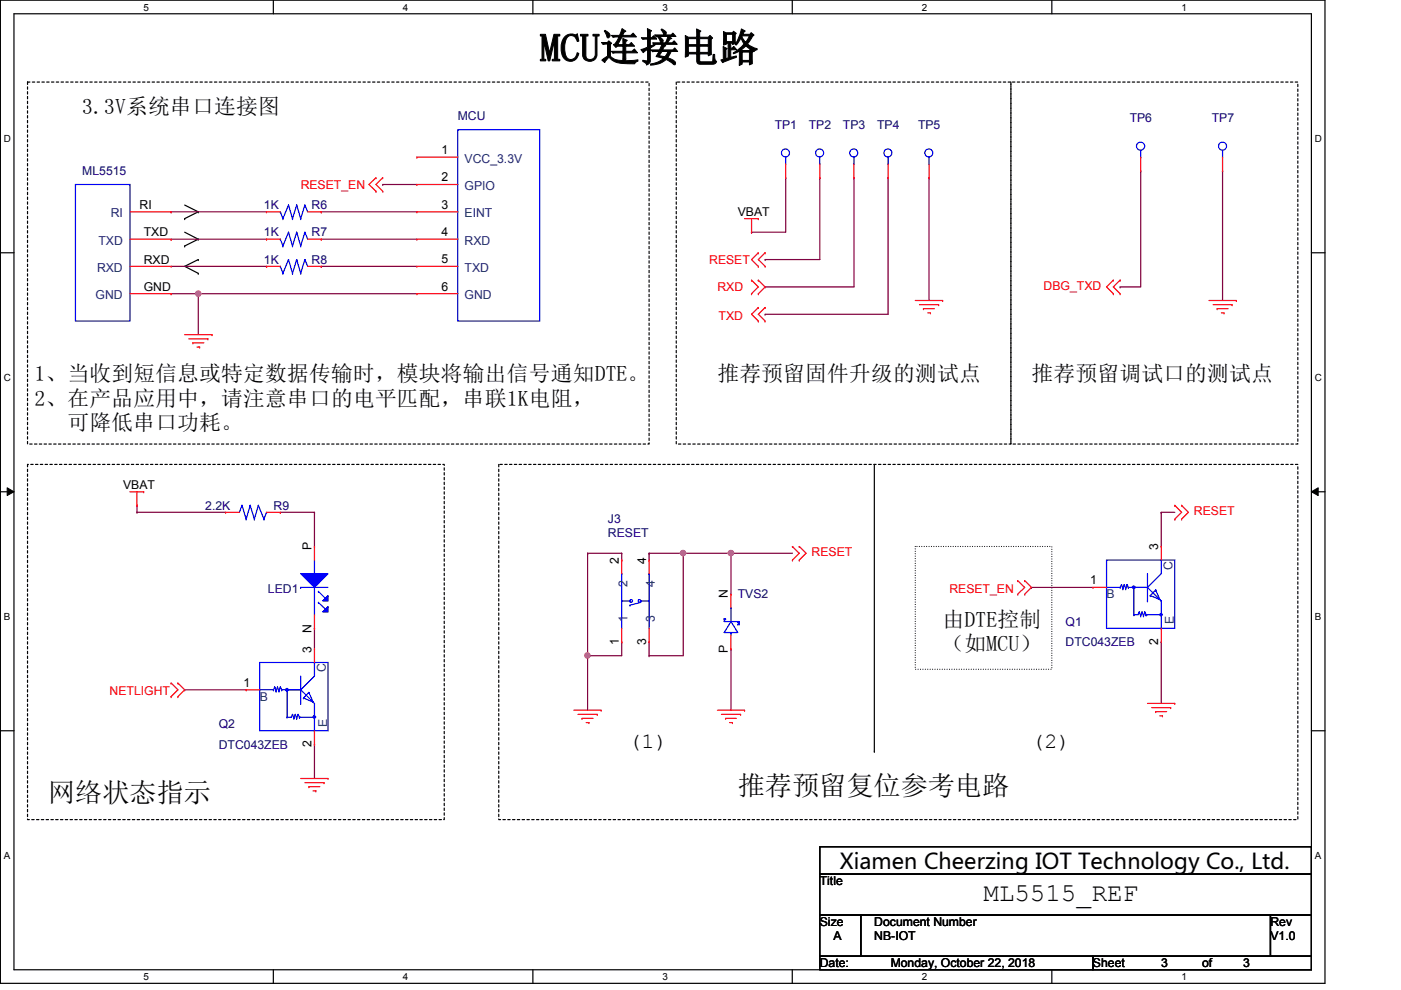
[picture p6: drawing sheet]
<svg xmlns="http://www.w3.org/2000/svg" width="297mm" height="210mm" viewBox="0 0 297 210" stroke-linecap="round" stroke-linejoin="round" font-family="sans-serif">
<path d="M.1 0h280.8v208.5h-280.8zM3 2.9h275v202.7h-275z" fill="none" stroke="#000" stroke-width=".25"/>
<g fill="#fff">
<path d="M30.4 .3h1.2v2.4h-1.2z"/>
<path d="M30.4 205.9h1.2v2.3h-1.2z"/>
</g>
<path d="M58 0v2.9M58 205.6v2.9" fill="none" stroke="#000" stroke-width=".25"/>
<g fill="#fff">
<path d="M85.4 .3h1.2v2.4h-1.2z"/>
<path d="M85.4 205.9h1.2v2.3h-1.2z"/>
</g>
<path d="M113 0v2.9M113 205.6v2.9" fill="none" stroke="#000" stroke-width=".25"/>
<g fill="#fff">
<path d="M140.5 .3h1.1v2.4h-1.1z"/>
<path d="M140.5 205.9h1.1v2.3h-1.1z"/>
</g>
<path d="M168 0v2.9M168 205.6v2.9" fill="none" stroke="#000" stroke-width=".25"/>
<g fill="#fff">
<path d="M195.4 .3h1.2v2.4h-1.2z"/>
<path d="M195.4 205.9h1.2v2.3h-1.2z"/>
</g>
<path d="M223 0v2.9M223 205.6v2.9" fill="none" stroke="#000" stroke-width=".25"/>
<g fill="#fff">
<path d="M250.5 .3h1.1v2.4h-1.1z"/>
<path d="M250.5 205.9h1.1v2.3h-1.1z"/>
<path d="M.8 28.2h1.5v2.4h-1.5z"/>
<path d="M278.8 28.2h1.4v2.4h-1.4z"/>
<path d="M.8 78.9h1.5v2.3h-1.5z"/>
<path d="M278.8 78.9h1.4v2.3h-1.4z"/>
</g>
<path d="M.1 53.6h2.9M278 53.6h2.9" fill="none" stroke="#000" stroke-width=".25"/>
<g fill="#fff">
<path d="M.8 129.6h1.4v2.3h-1.4z"/>
<path d="M278.8 129.6h1.3v2.3h-1.3z"/>
</g>
<path d="M.1 104.3h2.9M278 104.3h2.9" fill="none" stroke="#000" stroke-width=".25"/>
<path d="M1.5 103.4l1.5 .9-1.5 .8zM278 104.3l1.5-.9v1.7z" fill="#000"/>
<path d="M1.5 103.4l1.5 .9-1.5 .8zM278 104.3l1.5-.9v1.7z" fill="none" stroke="#000" stroke-width=".21"/>
<g fill="#fff">
<path d="M.8 180.3h1.4v2.3h-1.4z"/>
<path d="M278.8 180.3h1.3v2.3h-1.3z"/>
</g>
<g fill="none" stroke="#000" stroke-width=".25">
<path d="M39.2 52.2h.1M39.2 46.4h.1M39.2 49.2l2.8 1.5M39.2 43.5l2.8 1.4M42 58h.1M42 55h.1M42 50.7h.1M42 44.9h.1M42 55l-2.8 1.5 2.8 1.5M42 50.7l-2.8 1.5M42 44.9l-2.8 1.5M185.4 98.5v60.8"/>
<path d="M.1 154.9h2.9M185.4 159.3h.1M278 154.9h2.9"/>
</g>
<path d="M5.8 17.4h131.8v76.7h-131.8zM143.4 17.4h70.9v76.7h-70.9zM214.3 17.4h60.9v76.7h-60.9zM5.8 98.5h88.4v75.3h-88.4zM105.7 98.5h169.5v75.3h-169.5z" fill="none" stroke="#000" stroke-width=".25" stroke-dasharray=".5 .5"/>
<path d="M194.1 115.9h28.9v26h-28.9z" fill="none" stroke="#000" stroke-width=".25" stroke-dasharray="0 .5"/>
<g fill="none" stroke="#7f003f" stroke-width=".25">
<path d="M66.7 108.6h.1M66.7 108.6v7.3M124.6 117.3h.1M124.6 117.3v21.7M246.2 108.6h.1M246.2 108.6v7.3M246.2 108.6h2.9M66.7 133.2h.1M66.7 133.2v4.4M218.7 124.5h.1M218.7 124.5h13M246.2 136.1h.1"/>
<path d="M246.2 136.1v13M39.2 146.3h.1M39.2 146.3h13M66.7 157.8h.1M66.7 157.8v7.3"/>
</g>
<circle cx="124.5" cy="139" r=".56" fill="#f0f"/>
<circle cx="124.5" cy="139" r=".56" fill="none" stroke="#f0f" stroke-width=".25"/>
<path d="M144.9 117.3h.1M144.9 117.3v21.7M144.9 117.3h10.1M155 117.3h.1M155 117.3v8.7" fill="none" stroke="#7f003f" stroke-width=".25"/>
<circle cx="155" cy="117.3" r=".56" fill="#f0f"/>
<circle cx="155" cy="117.3" r=".56" fill="none" stroke="#f0f" stroke-width=".25"/>
<g fill="none" stroke="#7f003f" stroke-width=".25">
<path d="M166.6 37.7h.1M166.6 37.7v11.5h-7.3M173.8 37.7h.1M173.8 37.7v17.3h-11.6M181.1 37.7h.1M181.1 37.7v23.1h-18.9M188.3 37.7h.1M188.3 37.7v28.9h-26.1M197 37.7h.1M197 37.7v26M241.8 36.2h.1M241.8 36.2v24.6h-4.3"/>
<path d="M259.2 36.2h.1M259.2 36.2v27.5M36.3 44.9h.1M36.3 50.7h.1M36.3 44.9h20.2M36.3 50.7h20.2M36.3 56.5h20.2M56.5 56.5h.1M68.1 56.5h.1M68.1 50.7h.1M68.1 44.9h.1M68.1 44.9h20.3"/>
<path d="M68.1 50.7h20.3M68.1 56.5h20.3M159.3 49.2h.1M162.2 55h.1M36.3 62.3h.1M36.3 62.3h52.1M42 62.3h.1M42 62.3v8.7M162.2 66.6h.1M162.2 60.8h.1M237.5 60.8h.1M155 117.3h.1"/>
<path d="M155 117.3h13"/>
</g>
<circle cx="42" cy="62.3" r=".56" fill="#f0f"/>
<circle cx="42" cy="62.3" r=".56" fill="none" stroke="#f0f" stroke-width=".25"/>
<path d="M81.1 39.1h.1M81.1 39.1h7.3M29 108.6h.1M29 107.1h.1M29 108.6h18.8M29 107.1v1.5M59.4 108.6h.1M59.4 108.6h7.3M137.6 117.3h.1M137.6 117.3h7.3" fill="none" stroke="#7f003f" stroke-width=".25"/>
<circle cx="144.8" cy="117.3" r=".56" fill="#f0f"/>
<circle cx="144.8" cy="117.3" r=".56" fill="none" stroke="#f0f" stroke-width=".25"/>
<g fill="none" stroke="#7f003f" stroke-width=".25">
<path d="M124.6 117.3h.1M124.6 117.3h7.2M131.8 117.3h.1M131.8 117.3v1.4M137.6 117.3h.1M137.6 117.3v1.4M124.6 139h.1M124.6 139v11.6M131.8 136.1h.1M131.8 136.1v2.9h-7.2M137.6 136.1h.1M137.6 139h.1"/>
<path d="M137.6 136.1v2.9M137.6 139h7.3M155 137.6h.1M155 137.6v13"/>
</g>
<g fill="none" stroke="#f00" stroke-width=".25">
<path d="M79.7 37.7h.1M79.7 37.7l-1.5 1.4 1.5 1.5M81.1 37.7h.1M81.1 37.7l-1.4 1.4 1.4 1.5M181.1 37.7h.1M181.1 34.8v2.9M79.7 40.6h.1M81.1 40.6h.1M157.9 46.4h2.9M159.3 49.2h.1M159.3 59.4h.1M159.3 46.4v2.8"/>
<path d="M159.3 59.4l1.5 1.4-1.5 1.5M160.8 46.4h.1M160.8 59.4h.1M160.8 53.6h.1M160.8 56.5h.1M160.8 59.4l1.4 1.4-1.4 1.5M160.8 53.6l-1.5 1.4 1.5 1.5M162.2 53.6h.1M162.2 56.5h.1M162.2 53.6l-1.4 1.4 1.4 1.5M236 59.4h.1M236 59.4l-1.4 1.4 1.4 1.5"/>
<path d="M237.5 59.4h.1M237.5 59.4l-1.5 1.4 1.5 1.5M39.2 71h5.8M40 71.8h4.1M40.9 72.7h.1M40.9 72.7h2.3M41.8 73.6h.5M42.3 73.6h.1M44.1 71.8h.1M45 71h.1M159.3 62.3h.1M160.8 65.2h.1"/>
<path d="M160.8 68.1h.1M160.8 62.3h.1M160.8 65.2l-1.5 1.4 1.5 1.5M162.2 65.2h.1M162.2 68.1h.1M162.2 65.2l-1.4 1.4 1.4 1.5M194.1 63.7h5.8M194.9 64.6h4.1M195.8 65.4h.1M195.8 65.4h2.3M196.7 66.3h.6M197.3 66.3h.1"/>
<path d="M199 64.6h.1M199.9 63.7h.1M236 62.3h.1M237.5 62.3h.1M256.3 63.7h5.8M257.2 64.6h4M258.1 65.4h.1M258.1 65.4h2.3M258.9 66.3h.6M259.5 66.3h.1M261.2 64.6h.1M262.1 63.7h.1"/>
<path d="M27.6 104.3h2.9M29 107.1h.1M29 104.3v2.8M30.5 104.3h.1M168 115.9h.1M168 118.7h.1M168 115.9l1.5 1.4-1.5 1.4M169.5 115.9h.1M169.5 118.7h.1M169.5 115.9l1.4 1.4-1.4 1.4M249.1 107.1h.1M249.1 110.1h.1"/>
<path d="M249.1 107.1l1.4 1.5-1.4 1.5M250.5 107.1h.1M250.5 110.1h.1M250.5 107.1l1.5 1.5-1.5 1.5M215.8 123.1h.1M215.8 126h.1M215.8 123.1l1.5 1.4-1.5 1.5M217.3 126h.1M217.3 123.1h.1M217.3 123.1l1.4 1.4-1.4 1.5M36.3 144.8h.1M36.3 147.7h.1"/>
<path d="M36.3 144.8l1.4 1.5-1.4 1.4M37.7 147.7h.1M37.7 144.8h.1M37.7 144.8l1.5 1.5-1.5 1.4M121.7 150.6h5.8M122.6 151.5h4M123.4 152.3h.1M123.4 152.3h2.3M124.3 153.2h.6M124.9 153.2h.1M126.6 151.5h.1M127.5 150.6h.1"/>
<path d="M152.1 150.6h5.8M152.9 151.5h4.1M153.8 152.3h.1M153.8 152.3h2.3M154.7 153.2h.6M155.3 153.2h.1M157 151.5h.1M157.9 150.6h.1M243.3 149.1h5.8M244.2 150h4M245 150.9h.1M245 150.9h2.4"/>
<path d="M245.9 151.8h.6M246.5 151.8h.1M248.2 150h.1M249.1 149.1h.1M63.8 165.1h5.8M64.6 165.9h4.1M65.5 166.8h.1M65.5 166.8h2.3M66.4 167.7h.6M67 167.7h.1M68.7 165.9h.1M69.6 165.1h.1"/>
</g>
<path d="M173.8 179.5h104.2v5.8h-104.2zM173.8 185.3h104.2v8.7h-104.2zM173.8 194h8.7v8.7h-8.7zM182.5 194h86.9v8.7h-86.9zM269.4 194h8.6v8.7h-8.6zM173.8 202.7h57.9v2.9h-57.9zM231.7 202.7h46.3v2.9h-46.3z" fill="none" stroke="#000" stroke-width=".25"/>
<g fill="none" stroke="#00f" stroke-width=".25">
<path d="M181.1 34.8h.1M181.1 33.3v1.5"/>
<circle cx="181" cy="32.4" r=".85"/>
</g>
<path d="M63.8 121.6h5.8l-2.9 2.9z" fill="#00f"/>
<path d="M63.8 121.6h5.8l-2.9 2.9z" fill="none" stroke="#00f" stroke-width=".25"/>
<path d="M69.6 126.3v1.1h-1.2z" fill="#00f"/>
<path d="M69.6 126.3v1.1h-1.2z" fill="none" stroke="#00f" stroke-width=".25"/>
<path d="M68.4 129.8l1.2-1.2v1.2z" fill="#00f"/>
<g fill="none" stroke="#00f" stroke-width=".25">
<path d="M97.1 27.5h17.3v40.6h-17.3zM166.6 34.8h.1M166.6 33.3v1.5M188.3 34.8h.1M188.3 33.3v1.5M197 34.8h.1M197 33.3v1.5M241.8 33.3h.1M241.8 31.9v1.4M259.2 33.3h.1M259.2 31.9v1.4M59.4 44.9h.1"/>
<path d="M59.4 44.9l.6 1.5M60 46.4h.1M61.2 43.5h.1M61.2 43.5l.8 2.9M61.2 43.5l-1.2 2.9M62 46.4h.1M62.9 43.5h.1M62.9 43.5l.9 2.9M62.9 43.5l-.9 2.9M63.8 46.4h.1M64.6 43.5h.1M64.6 43.5l.6 1.4"/>
<path d="M64.6 43.5l-.8 2.9M51.3 107.1h.1M51.3 107.1l-.5 1.5M51.3 107.1l.9 3M52.2 110.1h.1M53 107.1h.1M53 107.1l-.8 3M53 107.1l.9 3M53.9 110.1h.1M54.8 107.1h.1M54.8 107.1l-.9 3M54.8 107.1l1.2 3"/>
<path d="M56 110.1h.1M56.5 108.6h.1M56.5 108.6l-.5 1.5M66.7 118.7v2.9M63.8 124.5h.1M63.8 124.5h5.8M66.7 121.6h.1M66.7 130.3h.1M66.7 124.5v5.8M67.5 125.4h.1M67.5 127.7h.1M67.5 125.4l1.5 1.5"/>
<path d="M67.5 127.7l1.5 1.5M68.4 129.8l1.2-1.2v1.2zM131.8 121.6h.1M131.8 121.6v11.6M131.8 127.4h1.8M133.6 127.4h.1M133.6 128.3h.1M135.9 127.4h.1M135.9 127.4h1.7M135.9 127.7l-2.3 .6M137.6 121.6h.1M137.6 121.6v11.6"/>
<path d="M153.5 131.2h.1M153.5 131.2v.6h3.2M153.5 131.2h.3M153.8 131.2h.1M155 134.1h.1M155 131.8l1.4 2.3h-2.9zM155 128.9h.1M155 128.9v2.9M155 134.1v.6M156.4 131.8h.1M156.4 132.3h.1M156.4 132.3h.3"/>
<path d="M156.7 131.8h.1M156.7 132.3h.1M156.7 131.8v.5M55.1 140.5h14.5v14.4h-14.5zM55.1 146.3h2.9M58 146.3h.1M58.2 145.7h.1M58.2 145.7l.3 .9M58.2 145.7l-.2 .6M58.5 146.6h.1M58.8 145.7h.1M58.8 145.7l.3 .9"/>
<path d="M58.8 145.7l-.3 .9M59.1 146.6h.1M59.4 145.7h.1M59.4 145.7l-.3 .9M59.4 145.7l.3 .6M59.7 146.3h.1M59.7 146.3h4.1M60.9 146.3h.1M60.9 152.1h.1M60.9 146.3v5.8M62 151.5h.1M62 151.5l.3 .8"/>
<path d="M62 151.5l-.2 .6h-.9M62.3 152.3h.1M62.6 151.5h.1M62.6 151.5l.3 .8M62.6 151.5l-.3 .8M62.9 152.3h.1M63.2 151.5h.1M63.2 151.5l-.3 .8M63.2 151.5l.3 .6M63.5 152.1h.1M63.8 149.1h.1M63.8 146.3h.1"/>
<path d="M63.8 143.3v5.8M63.8 146.3l2.9 2.8M63.8 152.1h2.9M64.3 148h.1M65.5 146.8h.1M65.5 146.8l.9 2-2.1-.8M65.5 146.8l-1.2 1.2M66.7 149.1h.1M66.7 152.1h.1M66.7 140.5h.1M66.7 154.9h.1M66.7 140.5v2.8l-2.9 3"/>
<path d="M66.7 149.1v5.8"/>
<circle cx="166.5" cy="32.4" r=".85"/>
<circle cx="188.2" cy="32.4" r=".85"/>
<circle cx="196.9" cy="32.4" r=".85"/>
<circle cx="241.8" cy="31" r=".86"/>
<circle cx="259.2" cy="31" r=".85"/>
<circle cx="133.8" cy="127.4" r=".29"/>
<circle cx="135.6" cy="127.4" r=".29"/>
</g>
<g fill="none" stroke="#f00" stroke-width=".25">
<path d="M88.4 33.3h.1M88.4 39.1h.1M88.4 33.3h8.7M88.4 39.1h8.7M166.6 37.7h.1M166.6 34.8v2.9M188.3 37.7h.1M188.3 34.8v2.9M197 37.7h.1M197 34.8v2.9M241.8 36.2h.1M241.8 33.3v2.9"/>
<path d="M259.2 36.2h.1M259.2 33.3v2.9M56.5 44.9h.1M56.5 44.9h2.9M65.2 44.9h2.9M68.1 44.9h.1M88.4 44.9h.1M88.4 50.7h.1M88.4 56.5h.1M88.4 44.9h8.7M88.4 50.7h8.7M88.4 56.5h8.7"/>
<path d="M88.4 62.3h.1M88.4 62.3h8.7M47.8 108.6h.1M47.8 108.6h3M56.5 108.6h2.9M59.4 108.6h.1M66.7 115.9h.1M66.7 115.9v2.8M131.8 118.7h.1M131.8 118.7v2.9M137.6 118.7h.1M137.6 118.7v2.9"/>
<path d="M66.7 133.2h.1M66.7 130.3v2.9M131.8 136.1h.1M131.8 133.2v2.9M137.6 136.1h.1M137.6 133.2v2.9M155 137.6h.1M155 126h.1M155 126v2.9M155 134.7v2.9"/>
</g>
<circle cx="60.8" cy="146.2" r=".29" fill="#00f"/>
<circle cx="60.8" cy="146.2" r=".29" fill="none" stroke="#00f" stroke-width=".25"/>
<circle cx="66.7" cy="152" r=".27" fill="#00f"/>
<g fill="none" stroke="#00f" stroke-width=".25">
<path d="M59.4 56.5h.1M59.4 56.5l.6 1.5M60 58h.1M61.2 55h.1M61.2 55l.8 3M61.2 55l-1.2 3M62 58h.1M62.9 55h.1M62.9 55l.9 3M62.9 55l-.9 3M63.8 58h.1M64.6 55h.1"/>
<path d="M64.6 55l.6 1.5M64.6 55l-.8 3M234.6 118.7h14.5v14.5h-14.5zM246.2 118.7h.1M246.2 118.7v2.9l-2.9 2.9M234.6 124.5h2.9M237.5 124.5h.1M237.8 124h.1M237.8 124l.3 .8M237.8 124l-.3 .5M238.1 124.8h.1M238.4 124h.1"/>
<path d="M238.4 124l.3 .8M238.4 124l-.3 .8M238.7 124.8h.1M239 124h.1M239 124l-.3 .8M239 124l.2 .5M239.2 124.5h.1M239.2 124.5h4.1M240.4 124.5h.1M240.4 130.3h.1M240.4 124.5v5.8M241.6 129.8h.1"/>
<path d="M241.6 129.8l.2 .8M241.6 129.8l-.3 .5h-.9M241.8 130.6h.1M242.1 129.8h.1M242.1 129.8l.3 .8M242.1 129.8l-.3 .8M242.4 130.6h.1M242.7 129.8h.1M242.7 129.8l-.3 .8M242.7 129.8l.3 .5M243 130.3h.1M243.3 127.4h.1"/>
<path d="M243.3 124.5h.1M243.3 121.6v5.8M243.3 124.5l2.9 2.9M243.3 130.3h2.9M243.9 126.3h.1M245 125.1h.1M245 125.1l.9 2-2-.8M245 125.1l-1.1 1.2M246.2 127.4h.1M246.2 130.3h.1M246.2 133.2h.1M246.2 127.4v5.8"/>
<path d="M63.5 152.1h.1M63.5 152.1h.3"/>
<circle cx="66.7" cy="152" r=".27"/>
</g>
<path d="M56.5 56.5h.1M56.5 56.5h2.9M65.2 56.5h2.9M68.1 56.5h.1M66.7 137.6h.1M66.7 137.6v2.9M52.2 146.3h.1M52.2 146.3h2.9M66.7 157.8h.1M66.7 154.9v2.9" fill="none" stroke="#f00" stroke-width=".25"/>
<circle cx="240.4" cy="124.5" r=".29" fill="#00f"/>
<circle cx="240.4" cy="124.5" r=".29" fill="none" stroke="#00f" stroke-width=".25"/>
<circle cx="246.2" cy="130.3" r=".26" fill="#00f"/>
<g fill="none" stroke="#00f" stroke-width=".25">
<path d="M16 39.1h11.6v29h-11.6zM173.8 34.8h.1M173.8 33.3v1.5M59.4 50.7h.1M59.4 50.7l.6 1.5M60 52.2h.1M61.2 49.2h.1M61.2 49.2l.8 3M61.2 49.2l-1.2 3M62 52.2h.1M62.9 49.2h.1M62.9 49.2l.9 3"/>
<path d="M62.9 49.2l-.9 3M63.8 52.2h.1M64.6 49.2h.1M64.6 49.2l.6 1.5M64.6 49.2l-.8 3M243 130.3h.1M243 130.3h.3"/>
<circle cx="173.8" cy="32.4" r=".85"/>
<circle cx="246.2" cy="130.3" r=".26"/>
</g>
<g fill="none" stroke="#f00" stroke-width=".25">
<path d="M173.8 37.7h.1M173.8 34.8v2.9M27.6 44.9h8.7M27.6 56.5h8.7M27.6 50.7h8.7M36.3 44.9h.1M36.3 56.5h.1M36.3 50.7h.1M56.5 50.7h.1M56.5 50.7h2.9M65.2 50.7h2.9M68.1 50.7h.1"/>
<path d="M27.6 62.3h8.7M36.3 62.3h.1M246.2 115.9h.1M246.2 115.9v2.8M231.7 124.5h.1M231.7 124.5h2.9M246.2 136.1h.1M246.2 133.2v2.9"/>
</g>
<circle cx="124.5" cy="139" r=".56" fill="#f0f"/>
<circle cx="124.5" cy="139" r=".56" fill="none" stroke="#f0f" stroke-width=".25"/>
<circle cx="155" cy="117.3" r=".56" fill="#f0f"/>
<circle cx="155" cy="117.3" r=".56" fill="none" stroke="#f0f" stroke-width=".25"/>
<circle cx="42" cy="62.3" r=".56" fill="#f0f"/>
<circle cx="42" cy="62.3" r=".56" fill="none" stroke="#f0f" stroke-width=".25"/>
<circle cx="144.8" cy="117.3" r=".56" fill="#f0f"/>
<circle cx="144.8" cy="117.3" r=".56" fill="none" stroke="#f0f" stroke-width=".25"/>
<text font-size="8.4" x="114.5" y="13">MCU连接电路</text>
<g font-size="5.8">
<text x="10.2" y="170">网络状态指示</text>
<text x="156.4" y="168.6">推荐预留复位参考电路</text>
</g>
<text font-size="5.5" x="208.5" y="191.1">ML5515_REF</text>
<g font-size="4.6">
<text x="17.4" y="24.3">3.3V系统串口连接图</text>
<text x="7.3" y="80.7">1、当收到短信息或特定数据传输时，模块将输出信号通知DTE。</text>
<text x="152.1" y="80.7">推荐预留固件升级的测试点</text>
<text x="218.7" y="80.7">推荐预留调试口的测试点</text>
<text x="7.3" y="86">2、在产品应用中，请注意串口的电平匹配，串联1K电阻，</text>
<text x="14.3" y="91.2">可降低串口功耗。</text>
<text x="199.9" y="132.8">由DTE控制</text>
<text x="199.9" y="138.1">（如MCU）</text>
<text x="133.3" y="158.6">(1)</text>
<text x="218.7" y="158.6">(2)</text>
<text x="178" y="184.3">Xiamen Cheerzing IOT Technology Co., Ltd.</text>
</g>
<g font-size="2.6" fill="#00007f">
<text x="97.1" y="25.5">MCU</text>
<text x="164.3" y="27.3">TP1</text>
<text x="171.5" y="27.3">TP2</text>
<text x="178.7" y="27.3">TP3</text>
<text x="186" y="27.3">TP4</text>
<text x="194.6" y="27.3">TP5</text>
<text x="239.5" y="25.8">TP6</text>
<text x="256.9" y="25.8">TP7</text>
<text x="17.4" y="37.1">ML5515</text>
<text x="56" y="44.3">1K</text>
<text x="66.1" y="44.3">R6</text>
<text x="56" y="50.1">1K</text>
<text x="66.1" y="50.1">R7</text>
<text x="56" y="55.9">1K</text>
<text x="66.1" y="55.9">R8</text>
<text x="43.5" y="108">2.2K</text>
<text x="58" y="108">R9</text>
<text x="128.9" y="111">J3</text>
<text x="128.9" y="113.8">RESET</text>
<text x="56.8" y="125.7">LED1</text>
<text x="156.4" y="126.9">TVS2</text>
<text x="225.9" y="132.7">Q1</text>
<text x="225.9" y="137">DTC043ZEB</text>
<text x="46.4" y="154.4">Q2</text>
<text x="46.4" y="158.7">DTC043ZEB</text>
</g>
<g font-size="2.6">
<text x="93.6" y="32.7">1</text>
<text x="93.6" y="38.5">2</text>
<text x="29.6" y="44.3">RI</text>
<text x="93.6" y="44.3">3</text>
<text x="156.4" y="45.8">VBAT</text>
<text x="30.5" y="50.1">TXD</text>
<text x="93.6" y="50.1">4</text>
<text x="30.5" y="55.9">RXD</text>
<text x="93.6" y="55.8">5</text>
<text x="30.5" y="61.7">GND</text>
<text x="93.6" y="61.6">6</text>
<text x="26.1" y="103.7">VBAT</text>
<text x="66" y="116.7" transform="rotate(-90 66 116.7)">P</text>
<text x="131.2" y="119.6" transform="rotate(-90 131.2 119.6)">2</text>
<text x="137" y="119.6" transform="rotate(-90 137 119.6)">4</text>
<text x="245.6" y="116.7" transform="rotate(-90 245.6 116.7)">3</text>
<text x="231.1" y="123.9">1</text>
<text x="154.3" y="126.8" transform="rotate(-90 154.3 126.8)">N</text>
<text x="66" y="134.2" transform="rotate(-90 66 134.2)">N</text>
<text x="131.2" y="136.7" transform="rotate(-90 131.2 136.7)">1</text>
<text x="137" y="136.7" transform="rotate(-90 137 136.7)">3</text>
<text x="245.6" y="136.7" transform="rotate(-90 245.6 136.7)">2</text>
<text x="66" y="138.4" transform="rotate(-90 66 138.4)">3</text>
<text x="154.3" y="138.4" transform="rotate(-90 154.3 138.4)">P</text>
<text x="51.6" y="145.6">1</text>
<text x="66" y="158.4" transform="rotate(-90 66 158.4)">2</text>
<text x="173.8" y="187.7">Title</text>
<text x="173.8" y="196.3">Size</text>
<text x="185.4" y="196.3">Document Number</text>
<text x="269.4" y="196.3">Rev</text>
<text x="176.7" y="199.3">A</text>
<text x="185.4" y="199.3">NB-IOT</text>
<text x="269.4" y="199.3">V1.0</text>
<text x="173.8" y="205.1">Date:</text>
<text x="188.8" y="205.1">Monday, October 22, 2018</text>
<text x="231.7" y="205.1">Sheet</text>
<text x="246.2" y="205.1">3</text>
<text x="254.9" y="205.1">of</text>
<text x="263.6" y="205.1">3</text>
</g>
<g font-size="2.6" fill="#003f7f">
<text x="98.5" y="34.5">VCC_3.3V</text>
<text x="98.5" y="40.3">GPIO</text>
<text x="23.5" y="46.1">RI</text>
<text x="98.5" y="46.1">EINT</text>
<text x="20.9" y="51.9">TXD</text>
<text x="98.5" y="51.9">RXD</text>
<text x="20.6" y="57.7">RXD</text>
<text x="98.5" y="57.7">TXD</text>
<text x="20.3" y="63.5">GND</text>
<text x="98.5" y="63.5">GND</text>
<text x="133.1" y="124.5" transform="rotate(-90 133.1 124.5)">2</text>
<text x="138.9" y="124.5" transform="rotate(-90 138.9 124.5)">4</text>
<text x="248.6" y="120.8" transform="rotate(-90 248.6 120.8)">C</text>
<text x="133.1" y="131.8" transform="rotate(-90 133.1 131.8)">1</text>
<text x="138.9" y="131.8" transform="rotate(-90 138.9 131.8)">3</text>
<text x="234.6" y="126.9">B</text>
<text x="248.9" y="132.3" transform="rotate(-90 248.9 132.3)">E</text>
<text x="69.1" y="142.5" transform="rotate(-90 69.1 142.5)">C</text>
<text x="55.1" y="148.6">B</text>
<text x="69.4" y="154.1" transform="rotate(-90 69.4 154.1)">E</text>
</g>
<g font-size="2.6" fill="#f00">
<text x="63.8" y="40">RESET_EN</text>
<text x="150.4" y="55.9">RESET</text>
<text x="152.1" y="61.7">RXD</text>
<text x="221.3" y="61.4">DBG_TXD</text>
<text x="152.4" y="67.8">TXD</text>
<text x="253.2" y="109.2">RESET</text>
<text x="172.1" y="117.9">RESET</text>
<text x="201.3" y="125.7">RESET_EN</text>
<text x="23.2" y="147.4">NETLIGHT</text>
</g>
<g font-size="2.1">
<text x="30.4" y="2.2">5</text>
<text x="85.4" y="2.2">4</text>
<text x="140.5" y="2.2">3</text>
<text x="195.4" y="2.2">2</text>
<text x="250.5" y="2.2">1</text>
<text x=".8" y="30.1">D</text>
<text x="278.8" y="30.1">D</text>
<text x=".8" y="80.8">C</text>
<text x="278.8" y="80.8">C</text>
<text x=".8" y="131.5">B</text>
<text x="278.8" y="131.5">B</text>
<text x=".8" y="182.2">A</text>
<text x="278.8" y="182.2">A</text>
<text x="30.4" y="207.8">5</text>
<text x="85.4" y="207.8">4</text>
<text x="140.5" y="207.8">3</text>
<text x="195.4" y="207.8">2</text>
<text x="250.5" y="207.8">1</text>
</g>
</svg>
